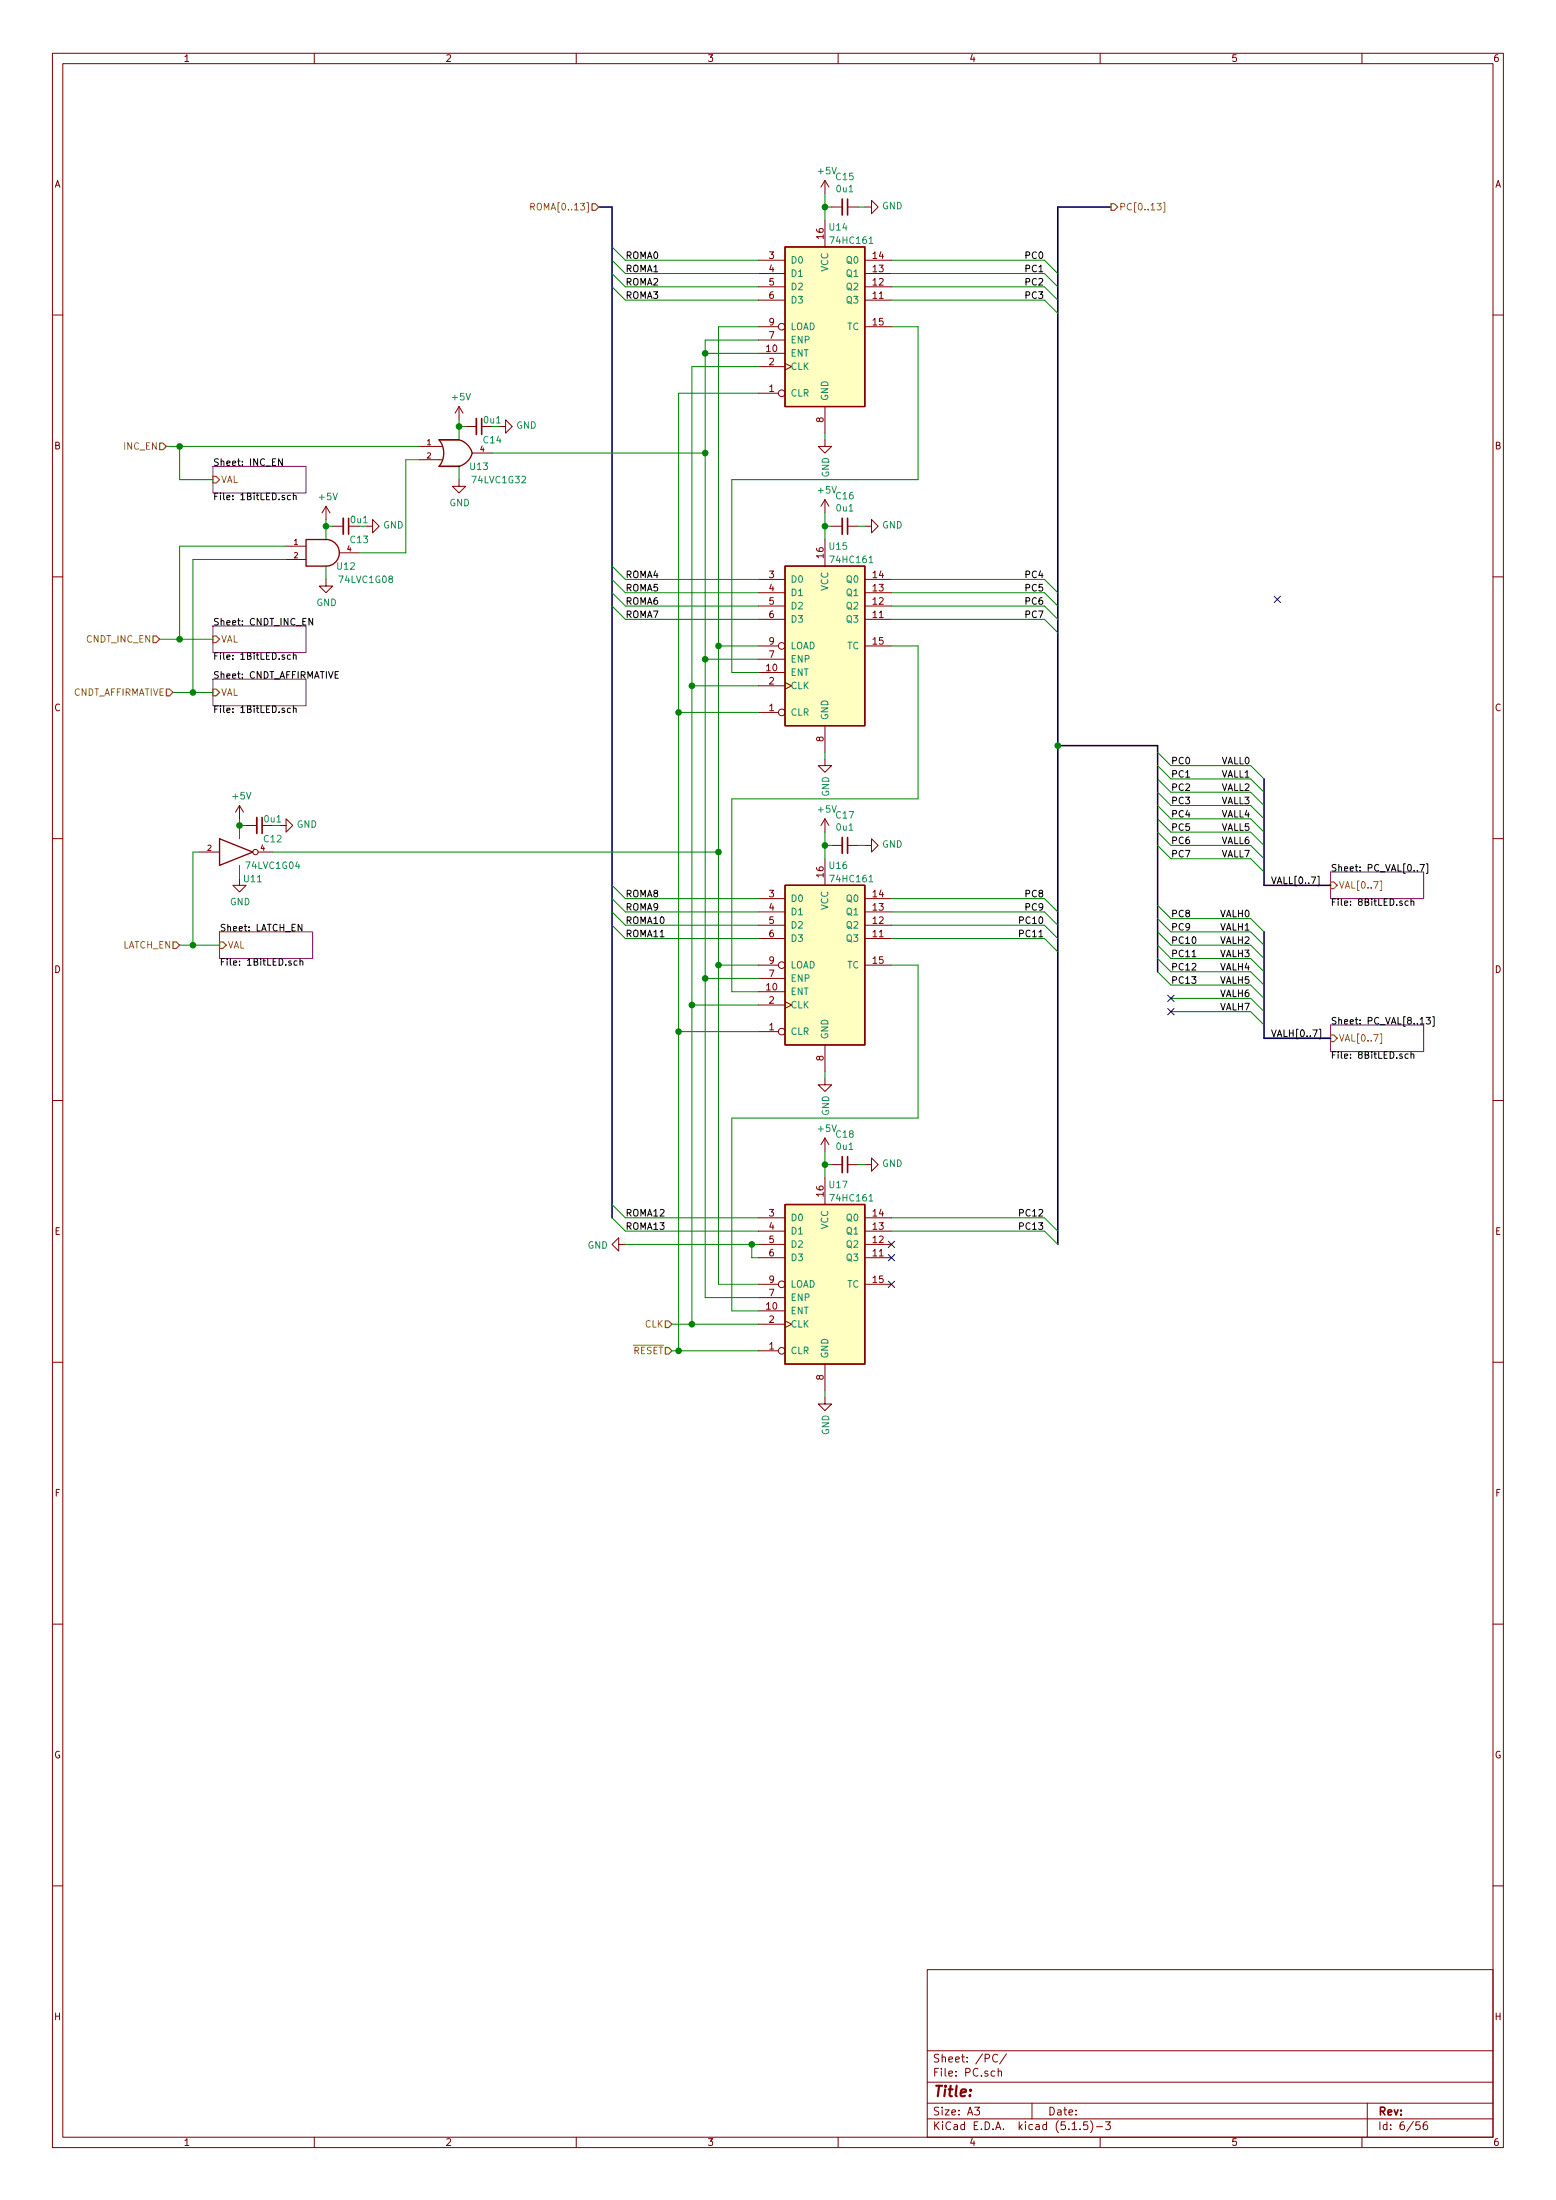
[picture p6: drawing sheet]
<svg xmlns="http://www.w3.org/2000/svg" width="297mm" height="420mm" viewBox="0 0 297 420" stroke-linecap="round" stroke-linejoin="round" font-family="sans-serif">
<g fill="none" stroke="#840000" stroke-width=".19">
<path d="M10 10.2h277v400h-277zM12 12.2h273v396h-273zM60 10.2v2M110 10.2v2M160 10.2v2M210 10.2v2M260 10.2v2M157.5 34.5v2.5M157.5 34.5l-.8 1.2M157.5 34.5l.7 1.2M158.7 39.5h2.1M161.8 39.5h2"/>
<path d="M165.1 39.5h1.3v-1.2l1.2 1.2-1.2 1.3v-1.3M144.8 57.3h5.1M144.8 54.8h5.1M144.8 52.2h5.1M144.8 49.7h5.1M157.5 42.1v5.1M165.1 57.3h5.1M165.1 54.8h5.1M165.1 52.2h5.1M165.1 49.7h5.1M10 60.2h2M87.6 77.6l-.7 1.3"/>
<path d="M87.6 77.6v2.6M87.6 77.6l.8 1.3M144.8 75.1h3.8M144.8 67.5h5.1M144.8 62.4h3.8M144.8 70h5.1M144.8 64.9h5.1M149.9 69.4l1.2 .6-1.2 .7M157.5 77.6v5.1M165.1 62.4h5.1M285 60.2h2M62.2 96.7l-.7 1.3"/>
<path d="M62.2 96.7v2.5M62.2 96.7l.8 1.3M80 87.8h4.5M80 85.3h4.5M87.6 91.6v1.3h1.3l-1.3 1.2-1.2-1.2h1.2M88.9 81.4h2M90.2 86.5h3.8M95.2 81.4h1.3v-1.2l1.3 1.2-1.3 1.3v-1.3M157.5 84v1.3h1.2l-1.2 1.2-1.3-1.2h1.3M157.5 95.4v2.6M157.5 95.4l-.8 1.3M157.5 95.4l.7 1.3"/>
<path d="M10 110.2h2M54.6 104.3h3.8M54.6 106.8h3.8M62.2 110.7v1.2h1.3l-1.3 1.3-1.2-1.3h1.2M63.5 100.5h2M64.8 105.6h3.8M69.8 100.5h1.3v-1.3l1.3 1.3-1.3 1.3v-1.3M144.8 118.3h5.1M144.8 115.7h5.1M144.8 113.2h5.1M144.8 110.7h5.1M157.5 103v5.1"/>
<path d="M158.7 100.5h2.1M161.8 100.5h2M165.1 100.5h1.3v-1.3l1.2 1.3-1.2 1.3v-1.3M165.1 118.3h5.1M165.1 115.7h5.1M165.1 113.2h5.1M165.1 110.7h5.1M285 110.2h2M144.8 136.1h3.8M144.8 128.4h5.1M144.8 123.4h3.8M144.8 131h5.1"/>
<path d="M144.8 125.9h5.1M149.9 130.3l1.2 .7-1.2 .6M157.5 138.6v5.1M165.1 123.4h5.1M45.7 153.8l-.7 1.3M45.7 153.8v2.6M45.7 153.8l.8 1.3M47 157.6h2M53.3 157.6h1.3v-1.2l1.3 1.2-1.3 1.3v-1.3M157.5 144.9v1.3h1.2l-1.2 1.3-1.3-1.3h1.3M157.5 156.4v2.5M157.5 156.4l-.8 1.2"/>
<path d="M157.5 156.4l.7 1.2M10 160.2h2M38.1 162.7h3.8M45.7 167.8v1.3h1.3l-1.3 1.2-1.3-1.2h1.3M49.3 162.7h2.8M144.8 179.2h5.1M144.8 176.7h5.1M144.8 174.2h5.1M144.8 171.6h5.1M157.5 164v5.1M158.7 161.5h2.1M161.8 161.5h2"/>
<path d="M165.1 161.5h1.3v-1.3l1.2 1.3-1.2 1.2v-1.2M165.1 179.2h5.1M165.1 176.7h5.1M165.1 174.2h5.1M165.1 171.6h5.1M285 160.2h2M144.8 197h3.8M144.8 189.4h5.1M144.8 184.3h3.8M144.8 191.9h5.1M144.8 186.9h5.1M149.9 191.3l1.2 .6-1.2 .7"/>
<path d="M157.5 199.6v5M165.1 184.3h5.1M10 210.2h2M157.5 205.9v1.3h1.2l-1.2 1.2-1.3-1.2h1.3M157.5 217.3l-.8 1.3M157.5 217.3v2.6M157.5 217.3l.7 1.3M285 210.2h2M118.1 237.7v-1.3l-1.3 1.3 1.3 1.2v-1.2h1.3M144.8 237.7h5.1M144.8 235.1h5.1M144.8 232.6h5.1"/>
<path d="M157.5 225v5M158.7 222.4h2.1M161.8 222.4h2M165.1 222.4h1.3v-1.3l1.2 1.3-1.2 1.3v-1.3M165.1 237.7h5.1M165.1 235.1h5.1M165.1 232.6h5.1M144.8 258h3.8M144.8 250.4h5.1M144.8 240.2h5.1M144.8 245.3h3.8M144.8 252.9h5.1"/>
<path d="M144.8 247.8h5.1M149.9 252.3l1.2 .6-1.2 .6M165.1 240.2h5.1M165.1 245.3h5.1M10 260.2h2M157.5 266.9v1.2h1.2l-1.2 1.3-1.3-1.3h1.3M157.5 260.5v5.1M285 260.2h2M10 310.2h2M285 310.2h2M10 360.2h2M177 376.2h108v32h-108z"/>
<path d="M285 360.2h2M177 397.7h108M177 391.7h108M189.9 395.6l-.4-.1-.3 .3 .1 .6h.6M190.4 392.5a.71 .71 0 0 0-1 .5 .71 .71 0 0 0 .7 .8l.3-.1M190.6 395.6l.2-.1 .3 .1 .1 .9M190.6 395v1.5M192.1 392.2l-1.3 2M60 408.2v2M110 408.2v2M160 408.2v2M177 404.7h108"/>
<path d="M177 401.7h108M186.1 402.4h.9l-.5 .6 .4 .1v.7l-.2 .1-.6-.1M197 401.7v3M204.7 406.7h.8M206.2 406.6v.1M207.6 405.2h-.7l-.1 .7 .2-.1 .5 .1 .2 .2-.1 .5-.2 .1-.6-.1M208.2 405a1.71 1.71 0 0 1 0 2.3M209.3 406.2h1.2M210 408.2v2M211 405.2h1l-.5 .6 .4 .1v.7l-.2 .1-.7-.1M260 408.2v2M261 401.7v6.5"/>
<path d="M271 405.2h-.7v.7l.2-.1 .5 .1 .1 .2-.1 .5-.2 .1-.5-.1M272.4 405.2l-.4 .1a.96 .96 0 0 0 0 1.4l.5-.1v-.5l-.2-.3-.5 .1-.1 .2"/>
<circle cx="149.2" cy="75.1" r=".63"/>
<circle cx="149.2" cy="62.4" r=".63"/>
<circle cx="149.2" cy="123.4" r=".63"/>
<circle cx="149.2" cy="136.1" r=".63"/>
<circle cx="48.8" cy="162.7" r=".51"/>
<circle cx="149.2" cy="184.3" r=".63"/>
<circle cx="149.2" cy="197" r=".63"/>
<circle cx="149.2" cy="258" r=".63"/>
<circle cx="149.2" cy="245.3" r=".63"/>
</g>
<path d="M40.6 89.1h17.8v5h-17.8zM40.6 119.5h17.8v5.1h-17.8zM40.6 129.7h17.8v5.1h-17.8zM41.9 178h17.8v5h-17.8zM254 166.5h17.8v5.1h-17.8zM254 195.7h17.8v5.1h-17.8z" fill="none" stroke="#840084" stroke-width=".19"/>
<g fill="none" stroke="#000" stroke-width=".19">
<path d="M53.9 87.6v1.3l-.7-1.3v1.3M55.4 94.7l-.3-.1-.2 .2 .1 .6h.4M56 94.7l.2-.1 .3 .1v.7M56 94.2v1.2M59.7 118.1v1.3l-.7-1.3v1.3M55.4 135.3l-.3-.1-.2 .3 .1 .5h.4M55.4 125.1h-.3l-.2 .2 .1 .6h.4M56 135.4l.2-.2 .3 .1v.8M56 125.2l.2-.1h.3v.8M56 124.7v1.2M56 134.8v1.3M64 128.9h.4"/>
<path d="M64.6 128.3h-.6v1.2h.6M57.6 176.5v1.3l-.7-1.3v1.3M251.5 167.4h.3v1.8h-.3M268.8 172.1h-.3l-.3 .2 .1 .6h.5M269.4 172.2l.1-.1h.3l.1 .8M269.4 171.6v1.3M271.1 165.1h.8l-.6 1.3M272.3 165h.3v1.8h-.3M56.7 183.6l-.3-.1-.3 .2 .1 .6h.5M57.3 183.6l.2-.1 .3 .1v.7M57.3 183.1v1.2M227.6 182.7h.7"/>
<path d="M251.8 196.6h.3v1.8h-.3M271.1 195.6h.8M272.3 194.3h.7l-.4 .5 .4 .1v.5l-.2 .2-.5-.2M273.5 194.2h.3v1.8h-.3M268.8 201.3h-.3l-.3 .2 .1 .6h.5M269.4 201.4l.1-.1h.3l.1 .8M269.4 200.9v1.2"/>
</g>
<g fill="none" stroke="#848400" stroke-width=".25">
<path d="M113 38.9h.7l.6 .6-.6 .7h-.7zM212.1 38.9h.6l.7 .6-.7 .7h-.6zM30.5 84.6h.6l.6 .7-.6 .6h-.6zM40.6 91h.7l.6 .6-.6 .6h-.7zM29.2 121.5h.6l.7 .6-.7 .6h-.6zM31.7 131.6h.7l.6 .6-.6 .7h-.7zM40.6 131.6h.7l.6 .6-.6 .7h-.7zM40.6 121.5h.7l.6 .6-.6 .6h-.7zM33 179.9h.7l.6 .6-.6 .6h-.7zM41.9 179.9h.6l.7 .6-.7 .6h-.6zM254 168.4h.6l.7 .7-.7 .6h-.6zM254 197.7h.6l.7 .6-.7 .6h-.6z"/>
<path d="M127 252.3h.6l.7 .6-.7 .6h-.6zM127 257.3h.6l.7 .7-.7 .6h-.6z"/>
</g>
<path d="M101.3 39.5l.6-.1 .1-.4-.7-.2v1.3M101.6 39.5l.4 .6M220.9 38.8h.8l-.5 .5 .4 .1 .1 .5-.3 .2-.5-.1M222.1 38.7h.3v1.8h-.3M263.4 168.2h.4v1.9h-.4M263.4 197.5h.4v1.8h-.4" fill="none" stroke="#848400" stroke-width=".19"/>
<path d="M160.8 38v3.1M90.9 79.9v3.1M65.5 99v3M160.8 99v3M49 156.1v3.1M160.8 159.9v3.1M160.8 220.9v3" fill="none" stroke="#840000" stroke-width=".33"/>
<path d="M161.8 38v3.1M91.9 79.9v3.1M66.5 99v3M161.8 99v3M50 156.1v3.1M161.8 159.9v3.1M161.8 220.9v3" fill="none" stroke="#840000" stroke-width=".3"/>
<g fill="#ffffc2" stroke="#ffffc2" stroke-width=".19">
<path d="M149.9 230h15.2v30.5h-15.2z"/>
<path d="M149.9 169.1h15.2v30.5h-15.2z"/>
<path d="M149.9 108.1h15.2v30.5h-15.2z"/>
<path d="M149.9 47.2h15.2v30.4h-15.2z"/>
<path d="M83.8 89.1h3.8z"/>
<path d="M83.8 84h3.8z"/>
</g>
<path d="M149.9 47.2h15.2v30.4h-15.2zM83.8 84h3.8a3.7 3.7 0 0 1 2.5 2.5 3.7 3.7 0 0 1-2.5 2.6l-3.8-.1a4 4 0 0 0 0-5zM58.4 103h3.8a2.54 2.54 0 0 1 2.6 2.6 2.54 2.54 0 0 1-2.6 2.5h-3.8zM149.9 108.1h15.2v30.5h-15.2zM41.9 160.2l6.4 2.5-6.4 2.6zM149.9 169.1h15.2v30.5h-15.2zM149.9 230h15.2v30.5h-15.2z" fill="none" stroke="#840000" stroke-width=".25"/>
<path d="M165.9 46.5h.7M165.9 107.5h.7M165.9 168.4h.7M165.9 229.4h.7" fill="none" stroke="#008484" stroke-width=".19"/>
<path d="M114.3 39.5h2.5v193.1M212.1 39.5h-10.2v198.2M201.9 142.4h19.1v43.2M241.3 148.8v20.3h12.7M241.3 178v20.3h12.7" fill="none" stroke="#000084" stroke-width=".3"/>
<g fill="none" stroke="#008400" stroke-width=".19">
<path d="M157.5 39.5h1.2M157.5 37v5.1M163.8 39.5h1.3M116.8 47.2l2.6 2.5h25.4M116.8 49.7l2.6 2.5h25.4M116.8 52.2l2.6 2.6h25.4M116.8 54.8l2.6 2.5h25.4M170.2 49.7h29.2l2.5 2.5M170.2 52.2h29.2l2.5 2.6M170.2 54.8h29.2l2.5 2.5M170.2 57.3h29.2l2.5 2.6M134.6 67.5h10.2"/>
<path d="M144.8 64.9h-10.2v182.9h10.2M144.8 62.4h-7.6v182.9h7.6M144.8 75.1h-15.3v182.9M144.8 70h-12.7v182.9M170.2 62.4h5.1v29.2h-35.6v36.8h5.1M31.7 85.3h48.3M34.3 85.3v6.3h6.3M62.2 99.2v3.8M80 87.8h-2.5v17.8h-8.9M87.6 80.2v3.8M87.6 89.1v2.5M87.6 81.4h1.3"/>
<path d="M94 86.5h40.6M157.5 82.7v1.3M157.5 98v5M54.6 106.8h-17.8v25.4M54.6 104.3h-20.3v17.8M62.2 100.5h1.3M62.2 108.1v2.6M116.8 108.1l2.6 2.6h25.4M116.8 113.2l2.6 2.5h25.4M116.8 115.7l2.6 2.6h25.4M116.8 110.7l2.6 2.5h25.4M157.5 100.5h1.2"/>
<path d="M163.8 100.5h1.3M170.2 110.7h29.2l2.5 2.5M170.2 115.7h29.2l2.5 2.6M170.2 118.3h29.2l2.5 2.5M170.2 113.2h29.2l2.5 2.5M30.5 122.1h10.1M33 132.2h7.6M129.5 136.1h15.3M132.1 131h12.7M134.6 125.9h10.2M137.2 123.4h7.6M170.2 123.4h5.1v29.2h-35.6v36.8h5.1"/>
<path d="M45.7 156.4v3.8M45.7 157.6h1.3M157.5 143.7v1.2M157.5 158.9v5.1M221 153.8l2.5 2.6h15.3l2.5 2.5M221 156.4l2.5 2.5h15.3l2.5 2.6M221 158.9l2.5 2.6h15.3l2.5 2.5M221 151.3l2.5 2.5h15.3l2.5 2.6M221 143.7l2.5 2.5h15.3l2.5 2.6M221 146.2l2.5 2.6h15.3l2.5 2.5M221 148.8l2.5 2.5h15.3l2.5 2.5M38.1 162.7h-1.3v17.8"/>
<path d="M45.7 165.3v2.5M52.1 162.7h85.1M116.8 176.7l2.6 2.5h25.4M116.8 169.1l2.6 2.5h25.4M116.8 171.6l2.6 2.6h25.4M116.8 174.2l2.6 2.5h25.4M157.5 161.5h1.2M163.8 161.5h1.3M170.2 179.2h29.2l2.5 2.6M170.2 171.6h29.2l2.5 2.6M170.2 174.2h29.2l2.5 2.5M170.2 176.7h29.2l2.5 2.5"/>
<path d="M221 178l2.5 2.5h15.3l2.5 2.5M221 161.5l2.5 2.5h15.3l2.5 2.5M221 172.9l2.5 2.5h15.3l2.5 2.6M221 175.4l2.5 2.6h15.3l2.5 2.5M34.3 180.5h7.6M129.5 197h15.3M132.1 191.9h12.7M134.6 186.9h10.2M137.2 184.3h7.6M170.2 184.3h5.1v29.2h-35.6v36.9h5.1M221 180.5l2.5 2.5h15.3l2.5 2.6M221 183l2.5 2.6h15.3l2.5 2.5"/>
<path d="M221 185.6l2.5 2.5h15.3l2.5 2.6M223.5 190.7h15.3l2.5 2.5M223.5 193.2h15.3l2.5 2.5M157.5 204.6v1.3M157.5 219.9v5.1M116.8 230l2.6 2.6h25.4M116.8 232.6l2.6 2.5h25.4M119.4 237.7h25.4M143.5 237.7v2.5h1.3M157.5 222.4h1.2M163.8 222.4h1.3M170.2 232.6h29.2l2.5 2.5"/>
<path d="M170.2 235.1h29.2l2.5 2.6M128.3 252.9h16.5M128.3 258h16.5M157.5 265.6v1.3"/>
</g>
<g fill="#008400" stroke="#008400" stroke-width=".25">
<circle cx="62.2" cy="100.5" r=".51"/>
<circle cx="157.5" cy="39.5" r=".51"/>
<circle cx="87.6" cy="81.4" r=".51"/>
<circle cx="34.3" cy="85.3" r=".51"/>
<circle cx="157.5" cy="100.5" r=".51"/>
<circle cx="134.6" cy="186.9" r=".51"/>
<circle cx="134.6" cy="125.9" r=".51"/>
<circle cx="137.2" cy="184.3" r=".51"/>
<circle cx="132.1" cy="131" r=".51"/>
<circle cx="137.2" cy="123.4" r=".51"/>
<circle cx="134.6" cy="67.5" r=".51"/>
<circle cx="132.1" cy="191.9" r=".51"/>
<circle cx="129.5" cy="136.1" r=".51"/>
<circle cx="129.5" cy="197" r=".51"/>
<circle cx="143.5" cy="237.7" r=".51"/>
<circle cx="36.8" cy="132.2" r=".51"/>
<circle cx="34.3" cy="122.1" r=".51"/>
<circle cx="129.5" cy="258" r=".51"/>
<circle cx="134.6" cy="86.5" r=".51"/>
<circle cx="157.5" cy="222.4" r=".51"/>
<circle cx="45.7" cy="157.6" r=".51"/>
<circle cx="36.8" cy="180.5" r=".51"/>
<circle cx="201.9" cy="142.4" r=".51"/>
<circle cx="132.1" cy="252.9" r=".51"/>
<circle cx="157.5" cy="161.5" r=".51"/>
<circle cx="137.2" cy="162.7" r=".51"/>
</g>
<path d="M243.2 113.9l1.2 1.2M244.4 113.9l-1.2 1.2M222.9 190.1l1.2 1.2M222.9 192.6l1.2 1.2M224.1 190.1l-1.2 1.2M224.1 192.6l-1.2 1.2M169.6 239.6l1.2 1.2M169.6 237l1.2 1.3M170.8 239.6l-1.2 1.2M170.8 237l-1.2 1.3M169.6 244.7l1.2 1.2M170.8 244.7l-1.2 1.2" fill="none" stroke="#000084" stroke-width=".19"/>
<text font-size="2.8" fill="#840000" x="178" y="400.4">Title:</text>
<g font-size="2.1" fill="#840000">
<text x="178" y="393.9">Sheet: /PC/</text>
<text x="178" y="396.6">File: PC.sch</text>
<text x="178" y="406.8">KiCad E.D.A. kicad (5.1.5)-3</text>
<text x="178" y="404">Size: A3</text>
<text x="200" y="404">Date:</text>
<text x="263" y="404">Rev:</text>
<text x="263" y="406.8">Id: 6/56</text>
</g>
<g font-size="1.8" fill="#840000">
<text x="35" y="11.8">1</text>
<text x="85" y="11.8">2</text>
<text x="135" y="11.8">3</text>
<text x="185" y="11.8">4</text>
<text x="235" y="11.8">5</text>
<text x="285" y="11.8">6</text>
<text x="10.4" y="35.8">A</text>
<text x="285.4" y="35.8">A</text>
<text x="157.2" y="45.6" transform="rotate(-90 157.2 45.6)">16</text>
<text x="146.8" y="49.4">3</text>
<text x="146.8" y="52">4</text>
<text x="166.7" y="52">13</text>
<text x="166.7" y="49.4">14</text>
<text x="146.8" y="54.5">5</text>
<text x="146.8" y="57.1">6</text>
<text x="166.7" y="57.1">11</text>
<text x="166.7" y="54.5">12</text>
<text x="146.8" y="64.7">7</text>
<text x="146.8" y="62.1">9</text>
<text x="166.7" y="62.1">15</text>
<text x="146.4" y="67.2">10</text>
<text x="146.8" y="69.8">2</text>
<text x="146.8" y="74.8">1</text>
<text x="157.2" y="80.7" transform="rotate(-90 157.2 80.7)">8</text>
<text x="10.4" y="85.8">B</text>
<text x="285.4" y="85.8">B</text>
<text x="157.2" y="106.5" transform="rotate(-90 157.2 106.5)">16</text>
<text x="146.8" y="110.4">3</text>
<text x="146.8" y="112.9">4</text>
<text x="166.7" y="112.9">13</text>
<text x="166.7" y="110.4">14</text>
<text x="146.8" y="115.5">5</text>
<text x="146.8" y="118">6</text>
<text x="166.7" y="118">11</text>
<text x="166.7" y="115.5">12</text>
<text x="146.8" y="125.6">7</text>
<text x="146.8" y="123.1">9</text>
<text x="166.7" y="123.1">15</text>
<text x="146.4" y="128.2">10</text>
<text x="146.8" y="130.7">2</text>
<text x="10.4" y="135.8">C</text>
<text x="146.8" y="135.8">1</text>
<text x="285.4" y="135.8">C</text>
<text x="157.2" y="141.6" transform="rotate(-90 157.2 141.6)">8</text>
<text x="157.2" y="167.5" transform="rotate(-90 157.2 167.5)">16</text>
<text x="146.8" y="171.4">3</text>
<text x="146.8" y="173.9">4</text>
<text x="166.7" y="173.9">13</text>
<text x="166.7" y="171.4">14</text>
<text x="146.8" y="176.4">5</text>
<text x="146.8" y="179">6</text>
<text x="166.7" y="179">11</text>
<text x="166.7" y="176.4">12</text>
<text x="10.4" y="185.8">D</text>
<text x="146.8" y="184.1">9</text>
<text x="166.7" y="184.1">15</text>
<text x="285.4" y="185.8">D</text>
<text x="146.4" y="189.1">10</text>
<text x="146.8" y="191.7">2</text>
<text x="146.8" y="186.6">7</text>
<text x="146.8" y="196.8">1</text>
<text x="157.2" y="202.6" transform="rotate(-90 157.2 202.6)">8</text>
<text x="146.8" y="232.3">3</text>
<text x="157.2" y="228.5" transform="rotate(-90 157.2 228.5)">16</text>
<text x="166.7" y="232.3">14</text>
<text x="10.4" y="235.8">E</text>
<text x="146.8" y="234.9">4</text>
<text x="146.8" y="237.4">5</text>
<text x="146.8" y="239.9">6</text>
<text x="166.7" y="239.9">11</text>
<text x="166.7" y="237.4">12</text>
<text x="166.7" y="234.9">13</text>
<text x="285.4" y="235.8">E</text>
<text x="146.8" y="245">9</text>
<text x="166.7" y="245">15</text>
<text x="146.4" y="250.1">10</text>
<text x="146.8" y="247.6">7</text>
<text x="146.8" y="257.7">1</text>
<text x="146.8" y="252.6">2</text>
<text x="157.2" y="263.5" transform="rotate(-90 157.2 263.5)">8</text>
<text x="10.5" y="285.8">F</text>
<text x="285.5" y="285.8">F</text>
<text x="10.3" y="335.8">G</text>
<text x="285.3" y="335.8">G</text>
<text x="10.4" y="385.8">H</text>
<text x="285.4" y="385.8">H</text>
<text x="35" y="409.8">1</text>
<text x="85" y="409.8">2</text>
<text x="135" y="409.8">3</text>
<text x="185" y="409.8">4</text>
<text x="235" y="409.8">5</text>
<text x="285" y="409.8">6</text>
</g>
<g font-size="1.8" fill="#008484">
<text x="156.3" y="33.3">+5V</text>
<text x="159.7" y="34.4">C15</text>
<text x="159.8" y="36.7">0u1</text>
<text x="168.4" y="40">GND</text>
<text x="158.4" y="44">U14</text>
<text x="158.8" y="46.6">74HC161</text>
<text x="150.9" y="50.3">D0</text>
<text x="150.9" y="52.9">D1</text>
<text x="158.1" y="51.9" transform="rotate(-90 158.1 51.9)">VCC</text>
<text x="161.7" y="52.9">Q1</text>
<text x="161.7" y="50.3">Q0</text>
<text x="150.9" y="55.4">D2</text>
<text x="150.9" y="58">D3</text>
<text x="161.7" y="58">Q3</text>
<text x="161.7" y="55.4">Q2</text>
<text x="150.9" y="65.6">ENP</text>
<text x="150.9" y="63">LOAD</text>
<text x="161.7" y="63">TC</text>
<text x="150.9" y="68.1">ENT</text>
<text x="150.9" y="70.7">CLK</text>
<text x="86.4" y="76.5">+5V</text>
<text x="150.9" y="75.7">CLR</text>
<text x="158.1" y="76.6" transform="rotate(-90 158.1 76.6)">GND</text>
<text x="98.6" y="81.9">GND</text>
<text x="89.8" y="89.8">U13</text>
<text x="92.4" y="84.7">C14</text>
<text x="61" y="95.5">+5V</text>
<text x="90.3" y="92.3">74LVC1G32</text>
<text x="156.3" y="94.3">+5V</text>
<text x="158.3" y="91.2" transform="rotate(-90 158.3 91.2)">GND</text>
<text x="159.7" y="95.4">C16</text>
<text x="73.2" y="100.9">GND</text>
<text x="85.8" y="96.7">GND</text>
<text x="159.8" y="97.7">0u1</text>
<text x="168.4" y="100.9">GND</text>
<text x="67" y="103.7">C13</text>
<text x="158.4" y="105">U15</text>
<text x="158.8" y="107.5">74HC161</text>
<text x="64.4" y="108.8">U12</text>
<text x="64.9" y="111.3">74LVC1G08</text>
<text x="150.9" y="111.3">D0</text>
<text x="150.9" y="113.8">D1</text>
<text x="158.1" y="112.9" transform="rotate(-90 158.1 112.9)">VCC</text>
<text x="161.7" y="113.8">Q1</text>
<text x="161.7" y="111.3">Q0</text>
<text x="60.4" y="115.7">GND</text>
<text x="150.9" y="116.4">D2</text>
<text x="150.9" y="118.9">D3</text>
<text x="161.7" y="118.9">Q3</text>
<text x="161.7" y="116.4">Q2</text>
<text x="150.9" y="124">LOAD</text>
<text x="161.7" y="124">TC</text>
<text x="150.9" y="129.1">ENT</text>
<text x="150.9" y="131.6">CLK</text>
<text x="150.9" y="126.5">ENP</text>
<text x="150.9" y="136.7">CLR</text>
<text x="158.1" y="137.6" transform="rotate(-90 158.1 137.6)">GND</text>
<text x="44.5" y="152.7">+5V</text>
<text x="156.3" y="155.2">+5V</text>
<text x="158.3" y="152.2" transform="rotate(-90 158.3 152.2)">GND</text>
<text x="50.4" y="160.9">C12</text>
<text x="56.6" y="158.1">GND</text>
<text x="159.7" y="156.3">C17</text>
<text x="159.8" y="158.6">0u1</text>
<text x="168.4" y="161.9">GND</text>
<text x="47.2" y="166">74LVC1G04</text>
<text x="158.4" y="166">U16</text>
<text x="43.9" y="172.9">GND</text>
<text x="46.6" y="168.5">U11</text>
<text x="150.9" y="172.3">D0</text>
<text x="158.1" y="173.8" transform="rotate(-90 158.1 173.8)">VCC</text>
<text x="158.8" y="168.5">74HC161</text>
<text x="161.7" y="172.3">Q0</text>
<text x="150.9" y="174.8">D1</text>
<text x="150.9" y="177.3">D2</text>
<text x="150.9" y="179.9">D3</text>
<text x="161.7" y="179.9">Q3</text>
<text x="161.7" y="177.3">Q2</text>
<text x="161.7" y="174.8">Q1</text>
<text x="150.9" y="185">LOAD</text>
<text x="161.7" y="185">TC</text>
<text x="150.9" y="190">ENT</text>
<text x="150.9" y="187.5">ENP</text>
<text x="150.9" y="197.7">CLR</text>
<text x="150.9" y="192.6">CLK</text>
<text x="158.1" y="198.5" transform="rotate(-90 158.1 198.5)">GND</text>
<text x="158.3" y="213.1" transform="rotate(-90 158.3 213.1)">GND</text>
<text x="156.3" y="216.2">+5V</text>
<text x="159.7" y="217.3">C18</text>
<text x="159.8" y="219.6">0u1</text>
<text x="158.4" y="226.9">U17</text>
<text x="168.4" y="222.9">GND</text>
<text x="150.9" y="233.2">D0</text>
<text x="158.8" y="229.5">74HC161</text>
<text x="161.7" y="233.2">Q0</text>
<text x="112.2" y="238.5">GND</text>
<text x="150.9" y="235.8">D1</text>
<text x="150.9" y="238.3">D2</text>
<text x="158.1" y="234.8" transform="rotate(-90 158.1 234.8)">VCC</text>
<text x="161.7" y="238.3">Q2</text>
<text x="161.7" y="235.8">Q1</text>
<text x="150.9" y="240.8">D3</text>
<text x="150.9" y="245.9">LOAD</text>
<text x="161.7" y="240.8">Q3</text>
<text x="161.7" y="245.9">TC</text>
<text x="150.9" y="251">ENT</text>
<text x="150.9" y="248.5">ENP</text>
<text x="150.9" y="253.5">CLK</text>
<text x="150.9" y="258.6">CLR</text>
<text x="158.1" y="259.5" transform="rotate(-90 158.1 259.5)">GND</text>
<text x="158.3" y="274.1" transform="rotate(-90 158.3 274.1)">GND</text>
</g>
<g font-size="1.8" fill="#848400">
<text x="102.3" y="40.2">ROMA[0..13]</text>
<text x="213.6" y="40.2">PC[0..13]</text>
<text x="23.7" y="85.9">INC_EN</text>
<text x="42.2" y="92.2">VAL</text>
<text x="16.6" y="122.7">CNDT_INC_EN</text>
<text x="42.2" y="122.7">VAL</text>
<text x="13.7" y="132.9">CNDT_AFFIRMATIVE</text>
<text x="42.2" y="132.9">VAL</text>
<text x="255.5" y="169.7">VAL[0..7]</text>
<text x="23.3" y="181.1">LATCH_EN</text>
<text x="43.4" y="181.1">VAL</text>
<text x="255.5" y="198.9">VAL[0..7]</text>
<text x="123.1" y="253.5">CLK</text>
<text x="120.9" y="258.6">RESET</text>
</g>
<g font-size="1.8">
<text x="119.4" y="52">ROMA1</text>
<text x="119.4" y="49.4">ROMA0</text>
<text x="196" y="52">PC1</text>
<text x="196" y="49.4">PC0</text>
<text x="119.4" y="57.1">ROMA3</text>
<text x="119.4" y="54.5">ROMA2</text>
<text x="196" y="57.1">PC3</text>
<text x="196" y="54.5">PC2</text>
<text x="40.6" y="89">Sheet: INC_EN</text>
<text x="40.6" y="95.5">File: 1BitLED.sch</text>
<text x="119.4" y="112.9">ROMA5</text>
<text x="119.4" y="110.4">ROMA4</text>
<text x="196" y="112.9">PC5</text>
<text x="196" y="110.4">PC4</text>
<text x="40.6" y="119.4">Sheet: CNDT_INC_EN</text>
<text x="119.4" y="118">ROMA7</text>
<text x="119.4" y="115.5">ROMA6</text>
<text x="196" y="115.5">PC6</text>
<text x="196" y="118">PC7</text>
<text x="40.6" y="129.6">Sheet: CNDT_AFFIRMATIVE</text>
<text x="40.6" y="126">File: 1BitLED.sch</text>
<text x="40.6" y="136.2">File: 1BitLED.sch</text>
<text x="223.5" y="148.5">PC1</text>
<text x="223.5" y="146">PC0</text>
<text x="233.1" y="148.5">VALL1</text>
<text x="233.1" y="146">VALL0</text>
<text x="223.5" y="153.6">PC3</text>
<text x="223.5" y="151">PC2</text>
<text x="233.1" y="151">VALL2</text>
<text x="233.1" y="153.6">VALL3</text>
<text x="223.5" y="161.2">PC6</text>
<text x="223.5" y="158.7">PC5</text>
<text x="223.5" y="156.1">PC4</text>
<text x="233.1" y="158.7">VALL5</text>
<text x="233.1" y="156.1">VALL4</text>
<text x="233.1" y="161.2">VALL6</text>
<text x="223.5" y="163.7">PC7</text>
<text x="233.1" y="163.7">VALL7</text>
<text x="254" y="166.4">Sheet: PC_VAL[0..7]</text>
<text x="119.4" y="173.9">ROMA9</text>
<text x="119.4" y="171.4">ROMA8</text>
<text x="196" y="171.4">PC8</text>
<text x="196" y="173.9">PC9</text>
<text x="242.6" y="168.8">VALL[0..7]</text>
<text x="254" y="173">File: 8BitLED.sch</text>
<text x="41.9" y="177.9">Sheet: LATCH_EN</text>
<text x="119.4" y="176.4">ROMA10</text>
<text x="119.4" y="179">ROMA11</text>
<text x="195" y="179">PC11</text>
<text x="195" y="176.4">PC10</text>
<text x="223.5" y="177.7">PC9</text>
<text x="223.5" y="175.2">PC8</text>
<text x="233" y="177.7">VALH1</text>
<text x="233" y="175.2">VALH0</text>
<text x="41.9" y="184.4">File: 1BitLED.sch</text>
<text x="223.5" y="185.3">PC12</text>
<text x="223.5" y="182.8">PC11</text>
<text x="223.5" y="180.3">PC10</text>
<text x="233" y="180.3">VALH2</text>
<text x="233" y="185.3">VALH4</text>
<text x="233" y="182.8">VALH3</text>
<text x="223.5" y="187.9">PC13</text>
<text x="233" y="187.9">VALH5</text>
<text x="233" y="190.4">VALH6</text>
<text x="233" y="193">VALH7</text>
<text x="254" y="195.6">Sheet: PC_VAL[8..13]</text>
<text x="242.6" y="198">VALH[0..7]</text>
<text x="254" y="202.2">File: 8BitLED.sch</text>
<text x="119.4" y="232.3">ROMA12</text>
<text x="195" y="232.3">PC12</text>
<text x="119.4" y="234.9">ROMA13</text>
<text x="195" y="234.9">PC13</text>
</g>
<g font-size="1.8" fill="#008400">
<text x="92.5" y="80.9">0u1</text>
<text x="67.1" y="99.9">0u1</text>
<text x="50.5" y="157.1">0u1</text>
</g>
<g font-size="1.4" fill="#840000">
<text x="81.5" y="85">1</text>
<text x="81.5" y="87.5">2</text>
<text x="91.7" y="86.3">4</text>
<text x="56.1" y="104.1">1</text>
<text x="56.1" y="106.6">2</text>
<text x="66.3" y="105.3">4</text>
<text x="39.6" y="162.5">2</text>
<text x="49.8" y="162.5">4</text>
</g>
</svg>
